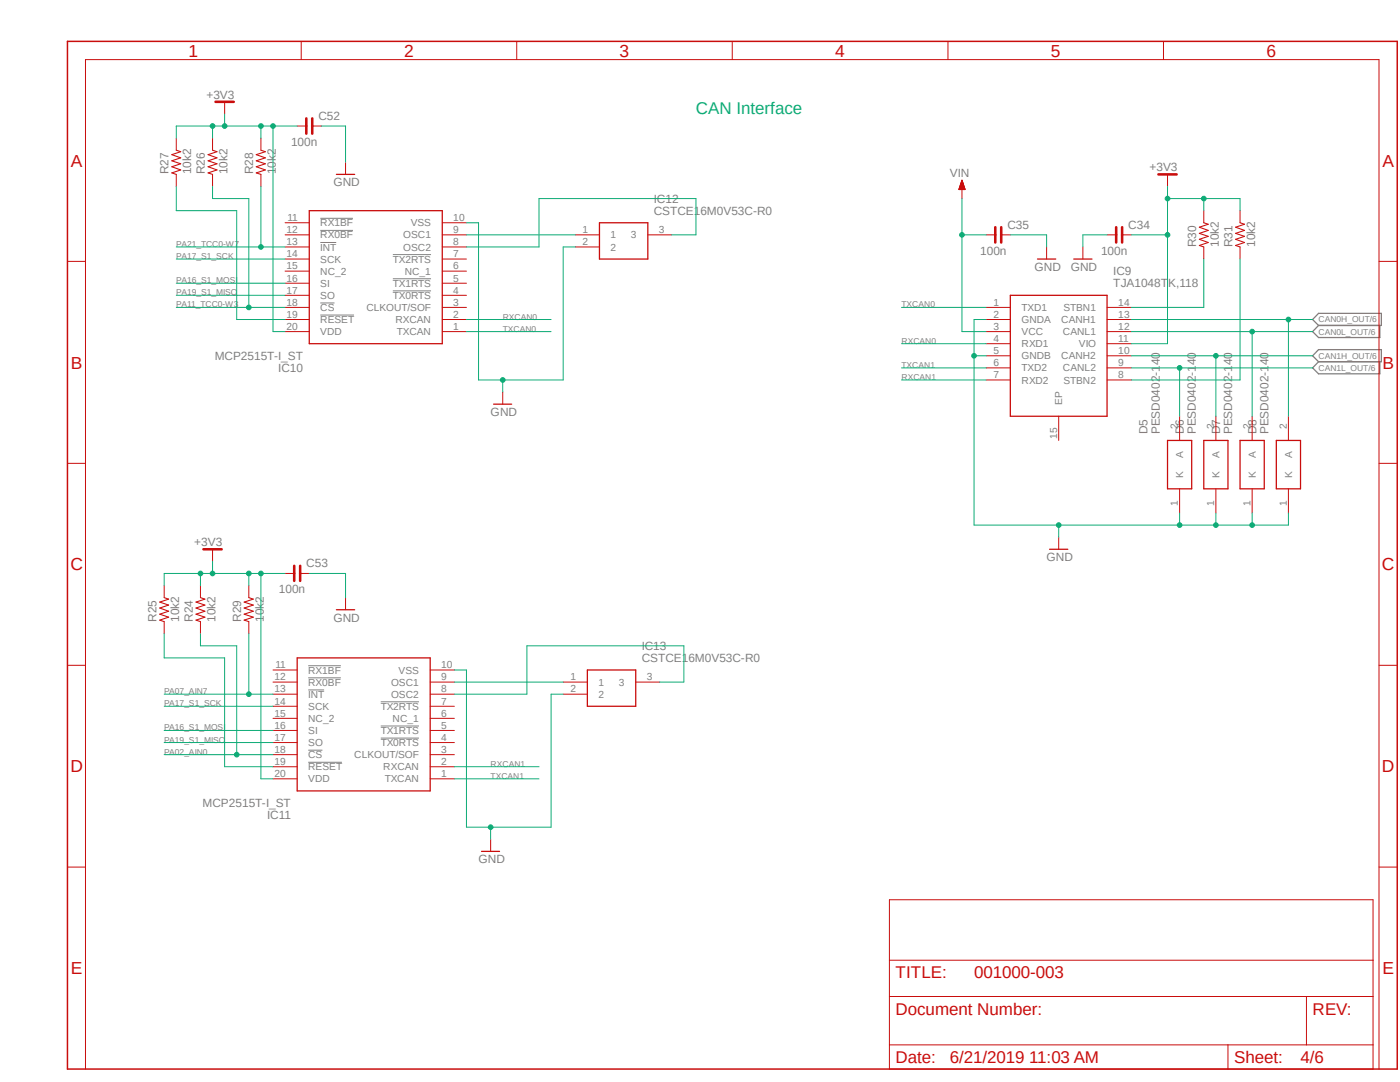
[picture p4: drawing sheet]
<svg xmlns="http://www.w3.org/2000/svg" width="279mm" height="216mm" viewBox="0 0 279 216" stroke-linecap="round" stroke-linejoin="round" font-family="sans-serif">
<path d="M13 8l266.2 205.9M279.2 8l-266.2 205.9" fill="none" stroke="#fff" stroke-width=".2"/>
<g fill="none" stroke="#808080" stroke-width=".2">
<path d="M63.9 48.4h3.2M63.9 46h6.5M63.9 43.6h6.5M78.4 58h7.6M78.4 55.6h7.6M78.4 50.8h7.6M63.9 62.9h6.8M63.9 60.5h2.9M61.5 137.7h3.2M61.5 135.3h6.5M61.5 132.8h6.5M61.5 152.1h6.7"/>
<path d="M61.5 149.7h2.8M76 147.3h7.6M76 144.9h7.6M76 140h7.6"/>
</g>
<path d="M263.1 62.5h12.6v2.4h-12.6l-1.1-1.1zM263.1 69.8h12.6v2.4h-12.6l-1.1-1.2zM263.1 64.9l-1.1 1.3 1.1 1.2h12.3v-2.5M263.1 72.2l-1.1 1.2 1.1 1.2h12.3v-2.4" fill="none" stroke="#808080" stroke-width=".25"/>
<g fill="none" stroke="#c90d0c" stroke-width=".25">
<path d="M67.1 34.8h3.7M192 36l.6 1.8h-1.2zM61.7 42h26.6v26.6h-26.6zM119.6 44.4h9.7v7.3h-9.7zM201.6 58.9h19.3v24.2h-19.3zM207.1 51.7h3.6M214.3 51.7h3.6M98.5 80.6h3.6M233 87.9h4.8v9.6h-4.8zM240.2 87.9h4.9v9.6h-4.9zM247.5 87.9h4.8v9.6h-4.8zM254.7 87.9h4.8v9.6h-4.8z"/>
<path d="M209.5 109.6h3.6M59.3 131.3h26.6v26.5h-26.6zM67.1 121.7h3.7M117.2 133.7h9.7v7.2h-9.7zM96.1 169.9h3.6"/>
</g>
<g fill="none" stroke="#c90d0c" stroke-width=".2">
<path d="M60.1 8.3v3.6M103.1 8.3v3.6M146.1 8.3v3.6M189.2 8.3v3.6M232.2 8.3v3.6M35.2 27.6v2.4M35.2 34.8v2.4M42.4 27.6v2.4M42.4 34.8v2.4M44.8 20.3v2.4M52.1 27.6v2.4M52.1 34.8v2.4"/>
<path d="M59.3 25.1h1.8M62.3 25.1h1.8M69 32.4v2.4M191.4 37.7h1.2M191.4 37.6h1.1M191.5 37.6h1M191.5 37.5h1M191.5 37.4h.9M191.6 37.3h.8M191.6 37.2h.8M191.6 37.1h.8M191.6 37h.7"/>
<path d="M191.7 36.9h.6M191.7 36.8h.6M191.7 36.7h.5M191.8 36.7h.4M191.8 36.6h.4M191.8 36.5h.4M191.9 36.4h.3M191.9 36.4h.2M191.9 36.3h.2M191.9 36.2h.2M191.9 36.1h.1M192 37.2v2.4"/>
<path d="M192 36l.6 1.8h-1.2zM192 36v.1M233 34.8v2.4M13.5 52.2h3.6M56.9 58.9h4.8M56.9 56.5h4.8M56.9 54.1h4.8M56.9 51.7h4.8M56.9 49.3h4.8M56.9 46.9h4.8M56.9 44.4h4.8M88.3 58.9h4.8"/>
<path d="M88.3 56.5h4.8M88.3 54.1h4.8M88.3 51.7h4.8M88.3 49.3h4.8M88.3 46.9h4.8M88.3 44.4h4.8M114.8 49.3h4.8M114.8 46.9h4.8M129.3 46.9h4.8M196.8 46.9h1.8M199.8 46.9h1.8M208.9 49.3v2.4"/>
<path d="M216.1 49.3v2.4M220.9 46.9h1.9M223.9 46.9h1.9M240.2 42v2.4M240.2 49.3v2.4M247.5 42v2.4M247.5 49.3v2.4M275.2 52.2h3.6M56.9 61.3h4.8M56.9 63.8h4.8M56.9 66.2h4.8M88.3 61.3h4.8"/>
<path d="M88.3 63.8h4.8M88.3 66.2h4.8M100.3 78.2v2.4M196.8 61.3h4.8M196.8 63.8h4.8M196.8 66.2h4.8M196.8 68.6h4.8M196.8 71h4.8M196.8 73.4h4.8M196.8 75.8h4.8M220.9 61.3h4.9M220.9 63.8h4.9"/>
<path d="M220.9 66.2h4.9M220.9 68.6h4.9M220.9 71h4.9M220.9 73.4h4.9M220.9 75.8h4.9M13.5 92.5h3.6M211.3 83.1v4.8M235.4 83.1v4.8M235.4 97.5v4.9M242.7 83.1v4.8M242.7 97.5v4.9M249.9 83.1v4.8"/>
<path d="M249.9 97.5v4.9M257.1 83.1v4.8M257.1 97.5v4.9M275.2 92.5h3.6M32.8 116.8v2.5M40 116.8v2.5M42.4 109.6v2.4M49.7 116.8v2.5M56.9 114.4h1.8M59.9 114.4h1.8M69 119.3v2.4M211.3 107.2v2.4"/>
<path d="M13.5 132.8h3.6M32.8 124v2.4M40 124v2.4M49.7 124v2.4M54.5 138.5h4.8M54.5 136.1h4.8M54.5 133.7h4.8M85.9 138.5h4.8M85.9 136.1h4.8M85.9 133.7h4.8M112.4 138.5h4.8M112.4 136.1h4.8"/>
<path d="M126.9 136.1h4.8M275.2 132.8h3.6M54.5 155.4h4.8M54.5 153h4.8M54.5 150.6h4.8M54.5 148.2h4.8M54.5 145.8h4.8M54.5 143.3h4.8M54.5 140.9h4.8M85.9 155.4h4.8M85.9 153h4.8M85.9 150.6h4.8"/>
<path d="M85.9 148.2h4.8M85.9 145.8h4.8M85.9 143.3h4.8M85.9 140.9h4.8M13.5 173h3.6M97.9 167.5v2.4M177.5 179.5h96.5v33.8h-96.5zM275.2 173h3.6M177.5 198.8h96.5M177.5 191.6h96.5M260.7 198.8v9.7M17.1 213.3v-201.4h258.1v201.4"/>
<path d="M177.5 208.5h96.5M245.1 208.5v4.8"/>
</g>
<path d="M13.5 8.3h265.3v205h-265.3z" fill="none" stroke="#c90d0c" stroke-width=".3"/>
<path d="M43 20.3h3.7M61.1 23.6v3.1M62.3 23.6v3.1M231.2 34.8h3.6M198.6 45.3v3.1M199.8 45.3v3.1M222.8 45.3v3.1M223.9 45.3v3.1M40.6 109.6h3.6M58.7 112.9v3M59.9 112.9v3" fill="none" stroke="#c90d0c" stroke-width=".51"/>
<path d="M35.2 30l.9 .3-1.8 .6 1.8 .6-1.8 .6 1.8 .6-1.8 .6 1.8 .6-1.8 .6 .9 .3M42.4 30l.9 .3-1.8 .6 1.8 .6-1.8 .6 1.8 .6-1.8 .6 1.8 .6-1.8 .6 .9 .3M52.1 30l.9 .3-1.9 .6 1.9 .6-1.9 .6 1.9 .6-1.9 .6 1.9 .6-1.9 .6 1 .3M240.2 44.4l.9 .3-1.7 .6 1.7 .7-1.7 .6 1.7 .6-1.7 .6 1.7 .6-1.7 .6 .8 .3M247.5 44.4l.9 .3-1.8 .6 1.8 .7-1.8 .6 1.8 .6-1.8 .6 1.8 .6-1.8 .6 .9 .3M32.8 119.3l.9 .2-1.8 .6 1.8 .6-1.8 .6 1.8 .7-1.8 .6 1.8 .5-1.8 .6 .9 .3M40 119.3l.9 .2-1.8 .6 1.8 .6-1.8 .6 1.8 .7-1.8 .6 1.8 .5-1.8 .6 .9 .3M49.7 119.3l.8 .2-1.8 .6 1.8 .6-1.8 .6 1.8 .7-1.8 .6 1.8 .5-1.8 .6 1 .3" fill="none" stroke="#c90d0c" stroke-width=".21"/>
<path d="M90.7 133.7h2.4v31.4h16.9v-26.6h2.4M97.9 165.1v2.4" fill="none" stroke="#0dab76" stroke-width=".2"/>
<circle cx="97.9" cy="165.1" r=".46" fill="#0dab76"/>
<g fill="none" stroke="#0dab76" stroke-width=".2">
<path d="M93.1 44.4h2.4v31.4h16.9v-26.5h2.4M100.3 75.8v2.4"/>
<circle cx="97.9" cy="165.1" r=".46"/>
</g>
<circle cx="100.3" cy="75.8" r=".46" fill="#0dab76"/>
<g fill="none" stroke="#0dab76" stroke-width=".2">
<path d="M235.4 102.4v2.4M242.7 104.8h-31.4v2.4"/>
<circle cx="100.3" cy="75.8" r=".46"/>
</g>
<circle cx="235.4" cy="104.8" r=".46" fill="#0dab76"/>
<g fill="none" stroke="#0dab76" stroke-width=".2">
<path d="M249.9 102.4v2.4M257.1 102.4v2.4h-14.4"/>
<circle cx="235.4" cy="104.8" r=".46"/>
</g>
<circle cx="249.9" cy="104.8" r=".46" fill="#0dab76"/>
<g fill="none" stroke="#0dab76" stroke-width=".2">
<path d="M242.7 102.4v2.4"/>
<circle cx="249.9" cy="104.8" r=".46"/>
</g>
<circle cx="242.7" cy="104.8" r=".46" fill="#0dab76"/>
<g fill="none" stroke="#0dab76" stroke-width=".2">
<path d="M196.8 63.8h-2.4v41h16.9"/>
<circle cx="242.7" cy="104.8" r=".46"/>
</g>
<circle cx="211.3" cy="104.8" r=".46" fill="#0dab76"/>
<g fill="none" stroke="#0dab76" stroke-width=".2">
<path d="M194.4 71h2.4"/>
<circle cx="211.3" cy="104.8" r=".46"/>
</g>
<circle cx="194.4" cy="71" r=".46" fill="#0dab76"/>
<g fill="none" stroke="#0dab76" stroke-width=".2">
<path d="M64.1 25.1h4.9v7.3M201.6 46.9h7.3v2.4M220.9 46.9h-4.8v2.4M179.9 73.4h16.9M179.9 75.8h16.9M40 114.4v2.4M42.4 112v2.4h-9.6v2.4M61.7 114.4h7.3v4.9M90.7 136.1h21.7M131.7 136.1h4.8v-7.2h-31.3v9.6h-14.5M90.7 155.4h16.9M90.7 153h16.9"/>
<circle cx="194.4" cy="71" r=".46"/>
</g>
<circle cx="40" cy="114.4" r=".46" fill="#0dab76"/>
<g fill="none" stroke="#0dab76" stroke-width=".2">
<path d="M42.4 114.4h7.3"/>
<circle cx="40" cy="114.4" r=".46"/>
</g>
<circle cx="42.4" cy="114.4" r=".46" fill="#0dab76"/>
<g fill="none" stroke="#0dab76" stroke-width=".2">
<path d="M49.7 116.8v-2.4h2.4v41h2.4"/>
<circle cx="42.4" cy="114.4" r=".46"/>
</g>
<circle cx="49.7" cy="114.4" r=".46" fill="#0dab76"/>
<g fill="none" stroke="#0dab76" stroke-width=".2">
<path d="M52.1 114.4h4.8"/>
<circle cx="49.7" cy="114.4" r=".46"/>
</g>
<circle cx="52.1" cy="114.4" r=".46" fill="#0dab76"/>
<g fill="none" stroke="#0dab76" stroke-width=".2">
<path d="M42.4 25.1v2.5M44.8 22.7v2.4h-9.6v2.5"/>
<circle cx="52.1" cy="114.4" r=".46"/>
</g>
<circle cx="42.4" cy="25.1" r=".46" fill="#0dab76"/>
<g fill="none" stroke="#0dab76" stroke-width=".2">
<path d="M44.8 25.1h7.3v2.5"/>
<circle cx="42.4" cy="25.1" r=".46"/>
</g>
<circle cx="44.8" cy="25.1" r=".46" fill="#0dab76"/>
<g fill="none" stroke="#0dab76" stroke-width=".2">
<path d="M52.1 25.1h2.4v41.1h2.4"/>
<circle cx="44.8" cy="25.1" r=".46"/>
</g>
<circle cx="52.1" cy="25.1" r=".46" fill="#0dab76"/>
<g fill="none" stroke="#0dab76" stroke-width=".2">
<path d="M54.5 25.1h4.8"/>
<circle cx="52.1" cy="25.1" r=".46"/>
</g>
<circle cx="54.5" cy="25.1" r=".46" fill="#0dab76"/>
<g fill="none" stroke="#0dab76" stroke-width=".2">
<path d="M233 37.2v31.4h-7.2M225.8 46.9h7.2"/>
<circle cx="54.5" cy="25.1" r=".46"/>
</g>
<circle cx="233" cy="46.9" r=".46" fill="#0dab76"/>
<g fill="none" stroke="#0dab76" stroke-width=".2">
<path d="M233 39.6h7.2"/>
<circle cx="233" cy="46.9" r=".46"/>
</g>
<circle cx="233" cy="39.6" r=".46" fill="#0dab76"/>
<g fill="none" stroke="#0dab76" stroke-width=".2">
<path d="M240.2 42v-2.4h7.3v2.4"/>
<circle cx="233" cy="39.6" r=".46"/>
</g>
<circle cx="240.2" cy="39.6" r=".46" fill="#0dab76"/>
<g fill="none" stroke="#0dab76" stroke-width=".2">
<path d="M47.2 128.9v21.7M32.8 150.6h21.7"/>
<circle cx="240.2" cy="39.6" r=".46"/>
</g>
<circle cx="47.2" cy="150.6" r=".46" fill="#0dab76"/>
<g fill="none" stroke="#0dab76" stroke-width=".2">
<path d="M49.7 39.6v21.7M93.1 46.9h21.7M134.1 46.9h4.8v-7.3h-31.3v9.7h-14.5M35.2 61.3h21.7M93.1 66.2h16.9M93.1 63.8h16.9M179.9 61.3h16.9M179.9 68.6h16.9M32.8 126.4v4.9h12v21.7h9.7M40 126.4v2.5h7.2"/>
<circle cx="47.2" cy="150.6" r=".46"/>
</g>
<circle cx="49.7" cy="61.3" r=".46" fill="#0dab76"/>
<g fill="none" stroke="#0dab76" stroke-width=".2">
<path d="M35.2 37.2v4.8h12v21.8h9.7M42.4 37.2v2.4h7.3M52.1 37.2v12.1M35.2 58.9h21.7M35.2 56.5h21.7M35.2 49.3h21.7M32.8 148.2h21.7M32.8 145.8h21.7"/>
<circle cx="49.7" cy="61.3" r=".46"/>
</g>
<circle cx="52.1" cy="49.3" r=".46" fill="#0dab76"/>
<g fill="none" stroke="#0dab76" stroke-width=".2">
<path d="M35.2 51.7h21.7M32.8 138.5h21.7M49.7 126.4v12.1M32.8 140.9h21.7"/>
<circle cx="52.1" cy="49.3" r=".46"/>
</g>
<circle cx="49.7" cy="138.5" r=".46" fill="#0dab76"/>
<g fill="none" stroke="#0dab76" stroke-width=".2">
<path d="M225.8 63.8h36.2M257.1 63.8v19.3"/>
<circle cx="49.7" cy="138.5" r=".46"/>
</g>
<circle cx="257.1" cy="63.8" r=".46" fill="#0dab76"/>
<g fill="none" stroke="#0dab76" stroke-width=".2">
<path d="M225.8 66.2h36.2M249.9 66.2v16.9"/>
<circle cx="257.1" cy="63.8" r=".46"/>
</g>
<circle cx="249.9" cy="66.2" r=".46" fill="#0dab76"/>
<g fill="none" stroke="#0dab76" stroke-width=".2">
<path d="M225.8 71h36.2M242.7 71v12.1"/>
<circle cx="249.9" cy="66.2" r=".46"/>
</g>
<circle cx="242.7" cy="71" r=".46" fill="#0dab76"/>
<g fill="none" stroke="#0dab76" stroke-width=".2">
<path d="M225.8 73.4h36.2M235.4 73.4v9.7"/>
<circle cx="242.7" cy="71" r=".46"/>
</g>
<circle cx="235.4" cy="73.4" r=".46" fill="#0dab76"/>
<g fill="none" stroke="#0dab76" stroke-width=".2">
<path d="M192 39.6v26.6h4.8M192 46.9h4.8"/>
<circle cx="235.4" cy="73.4" r=".46"/>
</g>
<circle cx="192" cy="46.9" r=".46" fill="#0dab76"/>
<g fill="none" stroke="#0dab76" stroke-width=".2">
<path d="M240.2 51.7v9.6h-14.4M247.5 51.7v24.1h-21.7"/>
<circle cx="192" cy="46.9" r=".46"/>
</g>
<g font-size="3.5" fill="#c90d0c">
<text x="37.6" y="11.3">1</text>
<text x="80.6" y="11.3">2</text>
<text x="123.7" y="11.3">3</text>
<text x="166.7" y="11.3">4</text>
<text x="209.7" y="11.3">5</text>
<text x="252.7" y="11.3">6</text>
<text x="14.1" y="33.2">A</text>
<text x="275.9" y="33.2">A</text>
<text x="14.1" y="73.5">B</text>
<text x="275.9" y="73.5">B</text>
<text x="14.1" y="113.8">C</text>
<text x="275.8" y="113.8">C</text>
<text x="14.1" y="154.1">D</text>
<text x="275.8" y="154.1">D</text>
<text x="14.1" y="194.4">E</text>
<text x="275.9" y="194.4">E</text>
</g>
<text font-size="3.4" fill="#0dab76" x="138.9" y="22.7">CAN Interface</text>
<g font-size="3.4" fill="#c90d0c">
<text x="178.7" y="195.2">TITLE:</text>
<text x="194.4" y="195.2">001000-003</text>
<text x="178.7" y="202.5">Document Number:</text>
<text x="262" y="202.5">REV:</text>
<text x="178.7" y="212.1">Date:</text>
<text x="189.6" y="212.1">6/21/2019 11:03 AM</text>
<text x="246.3" y="212.1">Sheet:</text>
<text x="259.5" y="212.1">4/6</text>
</g>
<g font-size="2.4" fill="#808080">
<text x="41.2" y="19.7">+3V3</text>
<text x="63.5" y="24">C52</text>
<text x="58.1" y="29.1">100n</text>
<text x="33.7" y="34.8" transform="rotate(-90 33.7 34.8)">R27</text>
<text x="38.2" y="34.8" transform="rotate(-90 38.2 34.8)">10k2</text>
<text x="40.9" y="34.8" transform="rotate(-90 40.9 34.8)">R26</text>
<text x="45.4" y="34.8" transform="rotate(-90 45.4 34.8)">10k2</text>
<text x="50.5" y="34.8" transform="rotate(-90 50.5 34.8)">R28</text>
<text x="55.1" y="34.8" transform="rotate(-90 55.1 34.8)">10k2</text>
<text x="189.6" y="35.4">VIN</text>
<text x="229.4" y="34.2">+3V3</text>
<text x="66.5" y="37.2">GND</text>
<text x="130.5" y="40.5">IC12</text>
<text x="130.5" y="42.9">CSTCE16M0V53C-R0</text>
<text x="201" y="45.6">C35</text>
<text x="225.2" y="45.6">C34</text>
<text x="195.6" y="50.8">100n</text>
<text x="219.8" y="50.8">100n</text>
<text x="238.7" y="49.3" transform="rotate(-90 238.7 49.3)">R30</text>
<text x="243.2" y="49.3" transform="rotate(-90 243.2 49.3)">10k2</text>
<text x="246" y="49.3" transform="rotate(-90 246 49.3)">R31</text>
<text x="250.5" y="49.3" transform="rotate(-90 250.5 49.3)">10k2</text>
<text x="206.5" y="54.1">GND</text>
<text x="213.7" y="54.1">GND</text>
<text x="222.2" y="57.4">TJA1048TK,118</text>
<text x="222.2" y="54.9">IC9</text>
<text x="42.8" y="71.8">MCP2515T-I_ST</text>
<text x="55.5" y="74.3">IC10</text>
<text x="97.9" y="83.1">GND</text>
<text x="229" y="86.7" transform="rotate(-90 229 86.7)">D5</text>
<text x="231.4" y="86.7" transform="rotate(-90 231.4 86.7)">PESD0402-140</text>
<text x="236.3" y="86.7" transform="rotate(-90 236.3 86.7)">D6</text>
<text x="238.7" y="86.7" transform="rotate(-90 238.7 86.7)">PESD0402-140</text>
<text x="243.5" y="86.7" transform="rotate(-90 243.5 86.7)">D7</text>
<text x="245.9" y="86.7" transform="rotate(-90 245.9 86.7)">PESD0402-140</text>
<text x="250.7" y="86.7" transform="rotate(-90 250.7 86.7)">D8</text>
<text x="253.2" y="86.7" transform="rotate(-90 253.2 86.7)">PESD0402-140</text>
<text x="38.8" y="109">+3V3</text>
<text x="61.1" y="113.2">C53</text>
<text x="208.9" y="112">GND</text>
<text x="55.7" y="118.3">100n</text>
<text x="31.2" y="124.1" transform="rotate(-90 31.2 124.1)">R25</text>
<text x="35.8" y="124.1" transform="rotate(-90 35.8 124.1)">10k2</text>
<text x="38.5" y="124.1" transform="rotate(-90 38.5 124.1)">R24</text>
<text x="43" y="124.1" transform="rotate(-90 43 124.1)">10k2</text>
<text x="48.1" y="124.1" transform="rotate(-90 48.1 124.1)">R29</text>
<text x="52.7" y="124.1" transform="rotate(-90 52.7 124.1)">10k2</text>
<text x="66.5" y="124.1">GND</text>
<text x="128.1" y="129.7">IC13</text>
<text x="128.1" y="132.1">CSTCE16M0V53C-R0</text>
<text x="40.4" y="161.1">MCP2515T-I_ST</text>
<text x="53.3" y="163.5">IC11</text>
<text x="95.5" y="172.3">GND</text>
</g>
<g font-size="2" fill="#808080">
<text x="57.2" y="46.5">12</text>
<text x="57.4" y="44.1">11</text>
<text x="63.9" y="47.6">RX0BF</text>
<text x="63.9" y="45.2">RX1BF</text>
<text x="80.5" y="47.6">OSC1</text>
<text x="82" y="45.2">VSS</text>
<text x="90.5" y="46.5">9</text>
<text x="90.5" y="44.1">10</text>
<text x="116.3" y="46.5">1</text>
<text x="121.8" y="47.6">1</text>
<text x="125.9" y="47.6">3</text>
<text x="131.5" y="46.5">3</text>
<text x="57.2" y="53.8">15</text>
<text x="57.2" y="51.4">14</text>
<text x="57.2" y="48.9">13</text>
<text x="63.9" y="52.4">SCK</text>
<text x="63.9" y="50">INT</text>
<text x="78.4" y="52.4">TX2RTS</text>
<text x="80.5" y="50">OSC2</text>
<text x="90.5" y="53.8">6</text>
<text x="90.5" y="51.4">7</text>
<text x="90.5" y="48.9">8</text>
<text x="116.3" y="48.9">2</text>
<text x="121.8" y="50">2</text>
<text x="57.2" y="58.6">17</text>
<text x="57.2" y="56.2">16</text>
<text x="63.9" y="59.6">SO</text>
<text x="63.9" y="57.2">SI</text>
<text x="63.9" y="54.8">NC_2</text>
<text x="78.4" y="59.6">TX0RTS</text>
<text x="78.4" y="57.2">TX1RTS</text>
<text x="80.8" y="54.8">NC_1</text>
<text x="90.5" y="58.6">4</text>
<text x="90.5" y="56.2">5</text>
<text x="57.2" y="65.8">20</text>
<text x="57.2" y="63.4">19</text>
<text x="57.2" y="61">18</text>
<text x="63.9" y="64.5">RESET</text>
<text x="63.9" y="62.1">CS</text>
<text x="73.1" y="62.1">CLKOUT/SOF</text>
<text x="78.9" y="64.5">RXCAN</text>
<text x="90.5" y="65.8">1</text>
<text x="90.5" y="63.4">2</text>
<text x="90.5" y="61">3</text>
<text x="198.3" y="61">1</text>
<text x="198.3" y="63.4">2</text>
<text x="198.3" y="65.8">3</text>
<text x="203.9" y="62.1">TXD1</text>
<text x="203.9" y="64.5">GNDA</text>
<text x="211.8" y="64.5">CANH1</text>
<text x="212.2" y="62.1">STBN1</text>
<text x="223.2" y="61">14</text>
<text x="223.2" y="63.4">13</text>
<text x="223.2" y="65.8">12</text>
<text x="63.9" y="66.9">VDD</text>
<text x="79.2" y="66.9">TXCAN</text>
<text x="198.3" y="68.2">4</text>
<text x="198.3" y="70.7">5</text>
<text x="203.9" y="66.9">VCC</text>
<text x="203.9" y="69.3">RXD1</text>
<text x="203.9" y="71.7">GNDB</text>
<text x="211.8" y="71.7">CANH2</text>
<text x="212.1" y="66.9">CANL1</text>
<text x="215.3" y="69.3">VIO</text>
<text x="223.2" y="68.2">11</text>
<text x="223.2" y="70.7">10</text>
<text x="198.3" y="73.1">6</text>
<text x="198.3" y="75.5">7</text>
<text x="203.9" y="74.1">TXD2</text>
<text x="203.9" y="76.5">RXD2</text>
<text x="212.1" y="74.1">CANL2</text>
<text x="212.2" y="76.5">STBN2</text>
<text x="223.2" y="73.1">9</text>
<text x="223.2" y="75.5">8</text>
<text x="212" y="80.8" transform="rotate(-90 212 80.8)">EP</text>
<text x="211" y="87.5" transform="rotate(-90 211 87.5)">15</text>
<text x="235.1" y="85.6" transform="rotate(-90 235.1 85.6)">2</text>
<text x="242.3" y="85.6" transform="rotate(-90 242.3 85.6)">2</text>
<text x="249.6" y="85.6" transform="rotate(-90 249.6 85.6)">2</text>
<text x="256.8" y="85.6" transform="rotate(-90 256.8 85.6)">2</text>
<text x="236.1" y="95.3" transform="rotate(-90 236.1 95.3)">K</text>
<text x="236.1" y="91.4" transform="rotate(-90 236.1 91.4)">A</text>
<text x="243.4" y="95.3" transform="rotate(-90 243.4 95.3)">K</text>
<text x="243.4" y="91.4" transform="rotate(-90 243.4 91.4)">A</text>
<text x="250.6" y="95.3" transform="rotate(-90 250.6 95.3)">K</text>
<text x="250.6" y="91.4" transform="rotate(-90 250.6 91.4)">A</text>
<text x="257.9" y="95.3" transform="rotate(-90 257.9 95.3)">K</text>
<text x="257.9" y="91.4" transform="rotate(-90 257.9 91.4)">A</text>
<text x="235.1" y="100.9" transform="rotate(-90 235.1 100.9)">1</text>
<text x="242.3" y="100.9" transform="rotate(-90 242.3 100.9)">1</text>
<text x="249.6" y="100.9" transform="rotate(-90 249.6 100.9)">1</text>
<text x="256.8" y="100.9" transform="rotate(-90 256.8 100.9)">1</text>
<text x="54.8" y="135.8">12</text>
<text x="54.9" y="133.4">11</text>
<text x="61.5" y="136.9">RX0BF</text>
<text x="61.5" y="134.5">RX1BF</text>
<text x="78.1" y="136.8">OSC1</text>
<text x="79.5" y="134.4">VSS</text>
<text x="88.1" y="135.8">9</text>
<text x="88.1" y="133.4">10</text>
<text x="113.8" y="135.8">1</text>
<text x="119.4" y="136.9">1</text>
<text x="123.5" y="136.8">3</text>
<text x="129.1" y="135.8">3</text>
<text x="54.8" y="143">15</text>
<text x="54.8" y="140.6">14</text>
<text x="54.8" y="138.2">13</text>
<text x="61.5" y="141.7">SCK</text>
<text x="61.5" y="139.3">INT</text>
<text x="76" y="141.7">TX2RTS</text>
<text x="78.1" y="139.2">OSC2</text>
<text x="88.1" y="143">6</text>
<text x="88.1" y="140.6">7</text>
<text x="88.1" y="138.2">8</text>
<text x="113.8" y="138.2">2</text>
<text x="119.4" y="139.3">2</text>
<text x="54.8" y="147.8">17</text>
<text x="54.8" y="145.4">16</text>
<text x="61.5" y="148.9">SO</text>
<text x="61.5" y="146.5">SI</text>
<text x="61.5" y="144.1">NC_2</text>
<text x="76" y="148.9">TX0RTS</text>
<text x="76" y="146.5">TX1RTS</text>
<text x="78.4" y="144.1">NC_1</text>
<text x="88.1" y="147.8">4</text>
<text x="88.1" y="145.4">5</text>
<text x="54.8" y="155.1">20</text>
<text x="54.8" y="152.7">19</text>
<text x="54.8" y="150.2">18</text>
<text x="61.5" y="153.7">RESET</text>
<text x="61.5" y="151.3">CS</text>
<text x="70.7" y="151.3">CLKOUT/SOF</text>
<text x="76.5" y="153.7">RXCAN</text>
<text x="88.1" y="155.1">1</text>
<text x="88.1" y="152.7">2</text>
<text x="88.1" y="150.2">3</text>
<text x="61.5" y="156.1">VDD</text>
<text x="76.8" y="156.1">TXCAN</text>
</g>
<g font-size="1.7" fill="#808080">
<text x="35.2" y="49.3">PA21_TCC0-W7</text>
<text x="35.2" y="51.7">PA17_S1_SCK</text>
<text x="35.2" y="58.9">PA19_S1_MISO</text>
<text x="35.2" y="56.5">PA16_S1_MOSI</text>
<text x="35.2" y="61.3">PA11_TCC0-W3</text>
<text x="100.3" y="63.8">RXCAN0</text>
<text x="179.9" y="61.3">TXCAN0</text>
<text x="263.1" y="64.3">CAN0H_OUT/6</text>
<text x="100.3" y="66.2">TXCAN0</text>
<text x="179.9" y="68.6">RXCAN0</text>
<text x="263.1" y="66.8">CAN0L_OUT/6</text>
<text x="263.1" y="71.6">CAN1H_OUT/6</text>
<text x="179.9" y="73.4">TXCAN1</text>
<text x="179.9" y="75.8">RXCAN1</text>
<text x="263.1" y="74">CAN1L_OUT/6</text>
<text x="32.8" y="140.9">PA17_S1_SCK</text>
<text x="32.8" y="138.5">PA07_AIN7</text>
<text x="32.8" y="148.2">PA19_S1_MISO</text>
<text x="32.8" y="145.8">PA16_S1_MOSI</text>
<text x="32.8" y="150.6">PA02_AIN0</text>
<text x="97.9" y="155.4">TXCAN1</text>
<text x="97.9" y="153">RXCAN1</text>
</g>
</svg>
